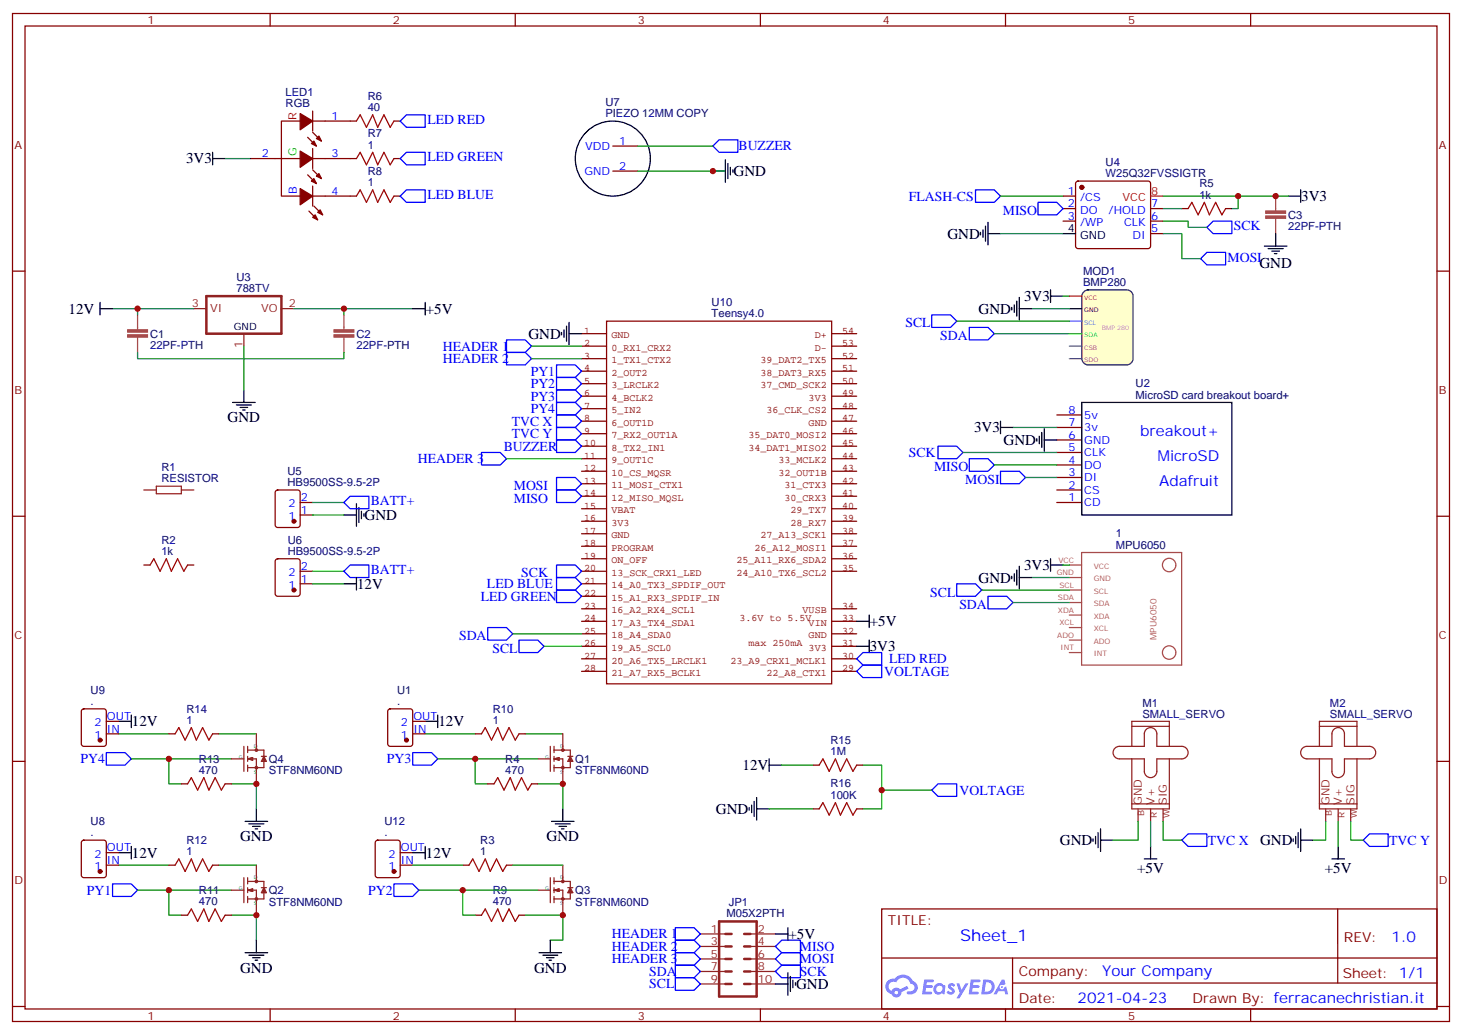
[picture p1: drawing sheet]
<svg xmlns="http://www.w3.org/2000/svg" width="412mm" height="292mm" viewBox="0 0 412 292" stroke-linecap="round" stroke-linejoin="round" font-family="sans-serif">
<g fill="none" stroke="#870000" stroke-width=".35">
<path d="M3.5 3.8h405.4v284.3h-405.4zM7.1 7.3h398.2v277.3h-398.2zM76.2 3.8v3.5M145.3 3.8v3.5M214.5 3.8v3.5M283.6 3.8v3.5M352.8 3.8v3.5M3.5 76.5h3.6M405.3 76.5h3.6M3.5 145.6h3.6M405.3 145.6h3.6M3.5 214.8h3.6"/>
<path d="M405.3 214.8h3.6M248.7 256.4h156.6v28.2h-156.6zM377.3 256.4v20.9M248.7 270.2h156.5M285.6 277.3h119.6M285.6 270.2v14.2M3.5 283.9h3.6M76.2 284.6v3.5M145.3 284.6v3.5M214.5 284.6v3.5M283.6 284.6v3.5M352.8 284.6v3.5"/>
<path d="M405.3 283.9h3.6"/>
</g>
<g fill="#5487ff">
<path d="M267.7 277.6a1.22 1.22 0 0 1 1.7 .2l-.4 .6a.47 .47 0 0 0-.3-.4 .47 .47 0 0 0-.5 .2v.1a1.23 1.23 0 0 1 .8 2 1.44 1.44 0 0 1-2-.3l.5-.6 .7 .5a.29 .29 0 0 0 .3-.3 .29 .29 0 0 0-.2-.3 1.04 1.04 0 0 1-.6-1.7z"/>
<path d="M260.7 276.3h2.4l.3 .2-.2 .5-1.8 .1-.1 .8h1.5l.3 .4-.3 .4h-1.6l-.2 1.1h1.7l.2 .3-.2 .3-2.6 .1z"/>
<path d="M273.8 276.3h2.4l.3 .2-.1 .5-1.8 .1-.2 .8h1.6l.3 .4-.4 .4h-1.6l-.1 1.1h1.7l.2 .3-.2 .3-2.6 .1z"/>
<path d="M282.6 276.3h.7l.3 1.3-.6 .3a.69 .69 0 0 0-1 .3 .69 .69 0 0 0 .4 .9 .69 .69 0 0 0 .9-.6l.5-.2 .6 2.2h-.8l-.2-.9h-1.8l-.5 .9h-.8z"/>
<path d="M269.8 277.4h.8l.6 1.8 1.1-1.8h.9l-2.6 4.2h-.8l.9-1.5z"/>
<path d="M277.4 276.3l-.6 4.2h1.3a2.11 2.11 0 0 0 2.5-2.1 2.11 2.11 0 0 0-2.5-2.1zM278.1 277.1a1.39 1.39 0 0 1 1.7 1.4 1.39 1.39 0 0 1-1.8 1.3h-.3z"/>
<path d="M263.7 277.9a1.54 1.54 0 0 0-.1 2.2 1.54 1.54 0 0 0 2.2 .1l.6 .3 .3-2.3-.2-.3h-.4a1.49 1.49 0 0 0-2.4 0zM264 278.9a.94 .94 0 0 1 1.8 0 .94 .94 0 0 1-1.8 0z"/>
<path d="M250.4 276.7a2.18 2.18 0 0 0 1.1 3.7 1.44 1.44 0 0 0 1.6 .9 1.44 1.44 0 0 0 1.2-1.4l2-1.1-.5-.7-1.9 1a1.47 1.47 0 0 0-2.4 .4 1.39 1.39 0 0 1-.7-1.9 1.39 1.39 0 0 1 2-.5 2.12 2.12 0 0 1 2.2-1.3 2.12 2.12 0 0 1 1.9 1.7 1.14 1.14 0 0 1 1.1 1.4 1.14 1.14 0 0 1-1.7 .7 .43 .43 0 0 0-.5 .4 .43 .43 0 0 0 .4 .5 1.98 1.98 0 0 0 2.5-1.2 1.98 1.98 0 0 0-1.2-2.6 3.1 3.1 0 0 0-5.3-.6l-.9 .1zM252.3 280a.55 .55 0 0 1 1.1 0 .55 .55 0 0 1-1.1 0z"/>
<circle cx="282.6" cy="278.4" r=".26"/>
</g>
<g fill="none" stroke="#850000" stroke-width=".35">
<path d="M164 94.1h7.1M164 97.6h7.1M171.1 90.6h63.5v102.3h-63.5zM234.6 94.1h7.1M234.6 97.6h7.1M164 108.2h7.1M164 111.8h7.1M164 115.3h7.1M164 118.8h7.1M164 104.7h7.1M164 101.2h7.1M234.6 108.2h7.1"/>
<path d="M234.6 111.8h7.1M234.6 115.3h7.1M234.6 118.8h7.1M234.6 104.7h7.1M234.6 101.2h7.1M164 125.9h7.1M164 129.4h7.1M164 132.9h7.1M164 136.5h7.1M164 140h7.1M164 122.3h7.1M234.6 125.9h7.1"/>
<path d="M234.6 129.4h7.1M234.6 132.9h7.1M234.6 136.5h7.1M234.6 140h7.1M234.6 122.3h7.1M164 143.5h7.1M164 147h7.1M164 150.6h7.1M164 154.1h7.1M164 157.6h7.1M234.6 143.5h7.1M234.6 147h7.1"/>
<path d="M234.6 150.6h7.1M234.6 154.1h7.1M234.6 157.6h7.1M164 161.1h7.1M164 164.7h7.1M164 168.2h7.1M164 171.7h7.1M164 175.3h7.1M164 178.8h7.1M234.6 161.1h7.1M234.6 171.7h7.1M234.6 175.3h7.1"/>
<path d="M234.6 178.8h7.1M164 182.3h7.1M164 185.8h7.1M164 189.4h7.1M174.6 185.8h.1M234.6 182.3h7.1M234.6 185.8h7.1M234.6 189.4h7.1"/>
</g>
<g fill="none" stroke="#870000" stroke-width=".35">
<path d="M172.9 41.2h7M172.9 48.3h7M298.1 117.1h7.1M77.8 138.4l.5-.2h5.7l.6 .4 .1 9.5-.5 .6-5.9 .1-.6-.5-.1-9.4zM298.1 138.2h7.1M298.1 134.7h7.1M298.1 131.2h7.1M298.1 127.6h7.1M298.1 124.1h7.1M298.1 120.6h7.1M40.6 159.4h1.7M52.9 159.4h1.8"/>
<path d="M77.8 157.8l.5-.2h5.7l.6 .5 .1 9.4-.5 .6-5.9 .1-.6-.5-.1-9.4zM84.7 141.7h3.5M84.7 145.3h3.5M298.1 141.7h7.1M84.7 164.7h3.5M84.7 161.1h3.5M106.1 237.2l.4-.2h5.7l.6 .4 .1 9.5-.5 .6-5.9 .1-.6-.5-.1-9.4zM112.9 244.1h3.5M112.9 240.5h3.5M130.5 244.1h1.8M142.9 244.1h1.7"/>
</g>
<g fill="none" stroke="#000" stroke-width=".35">
<path d="M28.2 87.1h3.5M28.2 85.3v3.5M116.4 87.1h3.5M119.9 85.3v3.5M158.4 93.8v.7M159.1 93.1v2.1M159.8 92v4.2M160.5 94.1h3.5M160.5 90.9v6.4M65.6 113.5h6.4M66.7 114.2h4.2M67.7 114.9h2.1"/>
<path d="M68.4 115.6h.7M68.8 110v3.5M305.2 113.5h42.3v31.8h-42.3zM97 145.3h3.5M100.5 142.1v6.3M101.2 143.2v4.2M102 144.2v2.1M102.7 144.9v.7M97 164.7h3.5M100.5 162.9v3.5"/>
<circle cx="172.9" cy="44.7" r="10.6"/>
</g>
<path d="M58.2 83.5h21.2v10.6h-21.2z" fill="none" stroke="#8c2424" stroke-width=".71"/>
<path d="M54.7 87.1h3.5M68.8 94.1v3.5M79.4 87.1h3.5M40.6 138.2h3.5M44.1 137.2h7.1v2.1h-7.1zM51.2 138.2h3.5" fill="none" stroke="#8c2424" stroke-width=".35"/>
<path d="M42.3 159.4l1.1-1.8 1.8 3.5 1.7-3.5 1.4 3.5 1.8-3.5 1.8 3.5 1-1.7M132.3 244.1l1-1.8 1.8 3.5 1.8-3.5 1.4 3.5 1.8-3.5 1.7 3.5 1.1-1.7" fill="none" stroke="#a10000" stroke-width=".35"/>
<path d="M38.8 88.8v4.2M38.8 95.1v.7M38.8 95.9v3.5M97 88.8v4.2M97 95.1v.7M97 95.9v3.5" fill="none" stroke="#a64a4a" stroke-width=".35"/>
<g fill="#a64a4a" stroke="#a64a4a" stroke-width=".28">
<path d="M36 94.4h5.6v.7h-5.6z"/>
<path d="M36 93h5.6v.7h-5.6z"/>
<path d="M94.2 94.4h5.6v.7h-5.6z"/>
<path d="M94.2 93h5.6v.7h-5.6z"/>
</g>
<path d="M31.7 87.1h7.1M38.8 99.4v1.8h58.2v-1.8M54.7 87.1h-15.9v1.7M68.8 97.6v12.4M82.9 87.1h14.1v1.7M97 87.1h19.4M88.2 141.7h8.8M88.2 145.3h8.8M88.2 161.1h8.8M88.2 164.7h8.8" fill="none" stroke="#008700" stroke-width=".35"/>
<g fill="#870000" stroke="#870000" stroke-width=".35">
<circle cx="82.9" cy="147" r=".53"/>
<circle cx="82.9" cy="166.4" r=".53"/>
<circle cx="111.1" cy="245.8" r=".53"/>
</g>
<path d="M97 141.7l1.8-1.7h5.3v3.5h-5.3zM97 161.1l1.8-1.7h5.3v3.5h-5.3z" fill="none" stroke="#00f" stroke-width=".35"/>
<path d="M305.7 82.3l1.2-.5h11a1.76 1.76 0 0 1 1.7 1.7v17.7a1.89 1.89 0 0 1-1.7 1.7h-11a1.89 1.89 0 0 1-1.7-1.7v-17.7z" fill="#ffc" stroke="#333" stroke-width=".35"/>
<path d="M301.6 97.6h3.6M301.6 101.2h3.6" fill="none" stroke="#666" stroke-width=".35"/>
<path d="M301.6 94.1h3.6" fill="none" stroke="#3c0" stroke-width=".35"/>
<path d="M301.6 90.6h3.6" fill="none" stroke="#09f" stroke-width=".35"/>
<g fill="none" stroke="#000" stroke-width=".35">
<path d="M60 44.7h3.5M60 43v3.5M201.1 48.3h3.5M204.6 45.1v6.3M205.3 46.1v4.3M206 47.2v2.1M206.7 47.9v.7M363.4 55.3h3.5M366.9 53.6v3.5M276.6 65.5v.8M277.3 64.8v2.2M278 63.8v4.2"/>
<path d="M278.7 65.9h3.5M278.7 62.7v6.4M299.9 65.9h3.5M356.7 69.4h6.3M357.7 70.1h4.2M358.8 70.8h2.1M359.5 71.5h.7M359.8 65.9v3.5M285.4 86.7v.7M286.1 86v2.1M286.8 84.9v4.3M287.5 87.1h3.5"/>
<path d="M287.5 83.9v6.3M296.3 83.5h3.6M296.3 81.8v3.5M301.6 87.1h3.6M282.2 118.8v3.5M282.2 120.6h3.6M292.5 123.8v.7M293.2 123v2.2M293.9 122v4.2M294.6 124.1h3.5M294.6 120.9v6.4M287.5 159.7v6.4"/>
<path d="M296.3 157.6v3.5M296.3 159.4h3.6M241.7 175.3h3.5M245.2 173.5v3.5M285.4 162.6v.7M286.1 161.9v2.1M286.8 160.8v4.2M287.5 162.9h3.5M241.7 182.3h3.5M245.2 180.6v3.5M33.5 203.5h3.5M37 201.7v3.5"/>
<path d="M119.9 203.5h3.6M123.5 201.7v3.5M217 215.8h3.5M217 214.1v3.5M37 238.8v3.5M69.1 231.7h6.4M70.2 232.4h4.2M71.3 233.1h2.1M72 233.8h.7M72.3 228.2v3.5M119.9 238.8v3.5M155.6 231.7h6.3"/>
<path d="M156.6 232.4h4.3M157.7 233.1h2.1M158.4 233.8h.7M158.7 228.2v3.5M211.3 227.8v.7M212 227.1v2.1M212.7 226.1v4.2M213.4 228.2h3.6M213.4 225v6.4M308.3 236.6v.7M309 235.9v2.2M309.7 234.9v4.2"/>
<path d="M310.4 237h3.6M310.4 233.8v6.4M324.6 238.8v3.5M364.8 236.6v.7M365.5 235.9v2.2M366.2 234.9v4.2M366.9 233.8v6.4M366.9 237h3.5M377.5 238.8v3.5M33.5 240.5h3.5M116.4 240.5h3.5M322.8 242.3h3.5"/>
<path d="M375.7 242.3h3.5M69.1 268.7h6.4M70.2 269.5h4.2M71.3 270.2h2.1M72 270.9h.7M72.3 265.2v3.5M152 268.7h6.4M153.1 269.5h4.2M154.2 270.2h2.1M154.9 270.9h.7M155.2 265.2v3.5M218.7 263.5h3.5"/>
<path d="M218.7 277.6h3.5M222.2 261.7v3.5M222.2 274.4v6.3M223 275.4v4.3M223.7 276.5v2.1M224.4 277.2v.7"/>
</g>
<path d="M324.6 55.3h3.5M301.6 83.5h3.6" fill="none" stroke="#f00" stroke-width=".35"/>
<g fill="none" stroke="#008700" stroke-width=".35">
<path d="M63.5 44.7h7.1M179.9 41.2h21.2M179.9 48.3h24.7M282.2 55.3h17.7M328.1 55.3h35.3M328.1 58.8h5.3M349.2 55.3v3.5h-1.7M282.2 65.9h17.7M328.1 65.9h5.3v7.1h5.3M328.1 62.4h7v1.7h5.3M149.9 97.6h14.1M269.9 90.6h31.7"/>
<path d="M280.5 94.1h21.1M291 87.1h10.6M299.9 83.5h1.7M149.9 101.2h14.1M142.9 129.4h21.1M271.6 127.6h26.5M280.5 131.2h17.6M285.8 120.6h12.3M289.3 134.7h8.8M299.9 159.4h1.7M144.6 178.8h19.4M276.9 166.4h24.7"/>
<path d="M285.8 170h15.8M291 162.9h10.6M153.5 182.3h10.5M33.5 207h14.1M37 214.1h10.6M61.7 207h10.6M65.3 214.1h-17.7v7h3.6M119.9 207h14.2M123.5 214.1h10.6M148.2 207h10.5M151.7 214.1h-17.6v7h3.5M220.5 215.8h8.8"/>
<path d="M243.4 215.8h5.3v12.4h-5.3M65.3 221.1h7v7.1M151.7 221.1h7v7.1M217 228.2h12.3M248.7 222.9h14.1M321 231.7v5.3h-7M324.6 231.7v7.1M328.1 231.7v5.3h5.3M373.9 231.7v5.3h-3.5M377.5 231.7v7.1M381 231.7v5.3h3.5M33.5 244.1h14.1"/>
<path d="M38.8 251.1h8.8M61.7 244.1h10.6M65.3 258.2h7v7M65.3 251.1h-17.7v7.1h3.6M116.4 244.1h14.1M118.2 251.1h12.3M144.6 244.1h14.1M148.2 258.2h10.5v7h-3.5M151.7 251.1h-21.2v7.1h3.6"/>
</g>
<g fill="none" stroke="#00f" stroke-width=".35">
<path d="M112.9 34.1l1.8-1.7h5.2v3.5h-5.2zM112.9 44.7l1.8-1.7h5.2v3.5h-5.2zM112.9 55.3l1.8-1.7h5.2v3.5h-5.2zM201.1 41.2l1.7-1.8h5.3v3.6h-5.3zM275.2 53.6h5.3l1.7 1.7-1.7 1.8h-5.3zM292.8 57.1h5.3l1.8 1.7-1.8 1.8h-5.3zM338.7 73l1.7-1.8h5.3v3.5h-5.3zM340.4 64.1l1.8-1.7h5.3v3.5h-5.3zM142.9 95.9h5.3l1.7 1.7-1.7 1.8h-5.3zM142.9 99.4h5.3l1.7 1.8-1.7 1.7h-5.3zM262.8 88.8h5.3l1.8 1.8-1.8 1.8h-5.3zM273.4 92.4h5.3l1.8 1.7-1.8 1.8h-5.3z"/>
<path d="M157 102.9h5.3l1.7 1.8-1.7 1.8h-5.3zM157 106.5h5.3l1.7 1.7-1.7 1.8h-5.3zM157 110h5.3l1.7 1.8-1.7 1.7h-5.3zM157 113.5h5.3l1.7 1.8-1.7 1.8h-5.3zM157 117.1h5.3l1.7 1.7-1.7 1.8h-5.3zM135.8 127.6h5.3l1.8 1.8-1.8 1.8h-5.3zM157 134.7h5.3l1.7 1.8-1.7 1.7h-5.3zM157 138.2h5.3l1.7 1.8-1.7 1.7h-5.3zM157 124.1h5.3l1.7 1.8-1.7 1.7h-5.3zM157 120.6h5.3l1.7 1.7-1.7 1.8h-5.3zM264.6 125.9h5.3l1.7 1.7-1.7 1.8h-5.3zM273.4 129.4h5.3l1.8 1.8-1.8 1.7h-5.3z"/>
<path d="M282.2 132.9h5.3l1.8 1.8-1.8 1.8h-5.3zM157 159.4h5.3l1.7 1.7-1.7 1.8h-5.3zM137.6 177h5.3l1.7 1.8-1.7 1.8h-5.3zM157 162.9h5.3l1.7 1.8-1.7 1.7h-5.3zM157 166.4h5.3l1.7 1.8-1.7 1.8h-5.3zM269.9 164.7h5.3l1.7 1.7-1.7 1.8h-5.3zM278.7 168.2h5.3l1.8 1.8-1.8 1.7h-5.3zM146.4 180.6h5.3l1.8 1.7-1.8 1.8h-5.3zM241.7 189.4l1.7-1.8h5.3v3.5h-5.3zM241.7 185.8l1.7-1.7h5.3v3.5h-5.3zM30 212.3h5.3l1.7 1.8-1.7 1.7h-5.3zM116.4 212.3h5.3l1.8 1.8-1.8 1.7h-5.3z"/>
<path d="M262.8 222.9l1.8-1.8h5.3v3.5h-5.3zM333.4 237l1.7-1.8h5.3v3.6h-5.3zM384.5 237l1.8-1.8h5.3v3.6h-5.3zM31.7 249.3h5.3l1.8 1.8-1.8 1.8h-5.3zM111.1 249.3h5.3l1.8 1.8-1.8 1.8h-5.3zM190.5 261.7h5.3l1.8 1.8-1.8 1.7h-5.3zM190.5 265.2h5.3l1.8 1.8-1.8 1.7h-5.3zM190.5 268.7h5.3l1.8 1.8-1.8 1.8h-5.3zM190.5 272.3h5.3l1.8 1.7-1.8 1.8h-5.3zM190.5 275.8h5.3l1.8 1.8-1.8 1.7h-5.3zM218.7 267l1.8-1.8h5.3v3.5h-5.3zM218.7 270.5l1.8-1.8h5.3v3.6h-5.3z"/>
<path d="M218.7 274l1.8-1.7h5.3v3.5h-5.3z"/>
</g>
<g fill="#870000" stroke="#870000" stroke-width=".35">
<path d="M84.7 32l3.5 2.1-3.5 2.5z"/>
<path d="M87.8 40.5l.7-.7 .8 1.4z"/>
<path d="M89.3 39.1l.7-.7 .7 1.4z"/>
<path d="M84.7 42.6l3.5 2.1-3.5 2.5z"/>
<path d="M87.8 51.1l.7-.7 .8 1.4z"/>
<path d="M89.3 49.7l.7-.7 .7 1.4z"/>
<path d="M84.7 53.2l3.5 2.1-3.5 2.5z"/>
<path d="M88.2 61.3l.7-.7 .7 1.4z"/>
<path d="M89.6 59.9l.7-.7 .7 1.4z"/>
<circle cx="305.2" cy="52.8" r=".53"/>
<circle cx="114.7" cy="208.8" r=".53"/>
<circle cx="28.2" cy="245.8" r=".53"/>
<circle cx="28.2" cy="208.8" r=".53"/>
</g>
<g fill="none" stroke="#870000" stroke-width=".35">
<path d="M84.7 34.1h-5.3v21.2h5.3M86.8 38.7l2.5 2.5M88.2 34.1h12.3M88.2 31.3v5.7M88.2 37.3l2.5 2.5M111.1 34.1h1.8M70.6 44.7h14.1M86.8 49.3l2.5 2.5M87.1 59.5l2.5 2.5M88.2 55.3h12.3M88.2 44.7h12.3M88.2 41.9v5.7"/>
<path d="M88.2 52.5v5.6M88.2 47.9l2.5 2.5M88.5 58.1l2.5 2.5M111.1 55.3h1.8M111.1 44.7h1.8M299.9 55.3h3.5M299.9 58.8h3.5M303.6 51.3l.5-.2h19.7l.5 .2 .3 .5v17.6l-.3 .5-.5 .2h-19.7l-.5-.2-.2-.5v-17.6zM324.6 58.8h3.5M333.4 58.8h1.7M345.7 58.8h1.8M299.9 62.4h3.5"/>
<path d="M324.6 62.4h3.5M324.6 65.9h3.5M23.2 200.2l.4-.2h5.7l.6 .4 .1 9.4-.5 .7h-5.9l-.6-.4-.1-9.4zM30 207h3.5M30 203.5h3.5M47.6 207h1.8M60 207h1.7M109.6 200.2l.5-.2h5.6l.7 .4v9.4l-.4 .7h-5.9l-.7-.4v-9.4zM116.4 207h3.5M116.4 203.5h3.5M134.1 207h1.7M146.4 207h1.8"/>
<path d="M229.3 215.8h1.8M241.7 215.8h1.7M23.2 237.2l.4-.2h5.7l.6 .4 .1 9.5-.5 .6-5.9 .1-.6-.5-.1-9.4zM51.2 221.1h1.7M63.5 221.1h1.8M137.6 221.1h1.7M149.9 221.1h1.8M229.3 228.2h1.8M241.7 228.2h1.7M30 244.1h3.5M30 240.5h3.5M47.6 244.1h1.8"/>
<path d="M51.2 258.2h1.7M60 244.1h1.7M63.5 258.2h1.8M134.1 258.2h1.7M146.4 258.2h1.8"/>
</g>
<g fill="none" stroke="#a10000" stroke-width=".35">
<path d="M100.5 34.1l1.1-1.7 1.8 3.5 1.7-3.5 1.4 3.5 1.8-3.5 1.8 3.5 1-1.8M100.5 44.7l1.1-1.7 1.8 3.5 1.7-3.5 1.4 3.5 1.8-3.5 1.8 3.5 1-1.8M100.5 55.3l1.1-1.7 1.8 3.5 1.7-3.5 1.4 3.5 1.8-3.5 1.8 3.5 1-1.8M335.1 58.8l1.1-1.7 1.8 3.5 1.7-3.5 1.4 3.5 1.8-3.5 1.8 3.5 1-1.8M49.4 207l1-1.8 1.8 3.6 1.8-3.6 1.4 3.6 1.7-3.6 1.8 3.6 1.1-1.8M135.8 207l1.1-1.8 1.7 3.6 1.8-3.6 1.4 3.6 1.8-3.6 1.7 3.6 1.1-1.8M231.1 215.8l1-1.7 1.8 3.5 1.8-3.5 1.4 3.5 1.7-3.5 1.8 3.5 1.1-1.8M52.9 221.1l1.1-1.7 1.7 3.5 1.8-3.5 1.4 3.5 1.8-3.5 1.7 3.5 1.1-1.8M139.3 221.1l1.1-1.7 1.8 3.5 1.7-3.5 1.4 3.5 1.8-3.5 1.8 3.5 1-1.8M231.1 228.2l1-1.8 1.8 3.5 1.8-3.5 1.4 3.5 1.7-3.5 1.8 3.5 1.1-1.7M49.4 244.1l1-1.8 1.8 3.5 1.8-3.5 1.4 3.5 1.7-3.5 1.8 3.5 1.1-1.7M52.9 258.2l1.1-1.8 1.7 3.5 1.8-3.5 1.4 3.5 1.8-3.5 1.7 3.5 1.1-1.7"/>
<path d="M135.8 258.2l1.1-1.8 1.7 3.5 1.8-3.5 1.4 3.5 1.8-3.5 1.7 3.5 1.1-1.7"/>
</g>
<g fill="none" stroke="#a64a4a" stroke-width=".35">
<path d="M359.8 55.3v4.2M359.8 61.6v.7M359.8 62.4v3.5M301.6 159.4h3.5M305.1 155.9h28.2v31.7h-28.2zM331.7 159.4a1.9 1.9 0 0 0-2.8-1.7 1.9 1.9 0 0 0-.1 3.3 1.9 1.9 0 0 0 2.9-1.4M301.6 166.4h3.5M301.6 162.9h3.5M301.6 170h3.5M301.6 173.5h3.5M301.6 177h3.5M301.6 180.6h3.5"/>
<path d="M301.6 184.1h3.5M331.7 184.1a1.9 1.9 0 0 0-2.8-1.7 1.9 1.9 0 0 0-.1 3.3 1.9 1.9 0 0 0 2.9-1.5"/>
</g>
<g fill="#a64a4a" stroke="#a64a4a" stroke-width=".28">
<path d="M357 60.9h5.7v.7h-5.7z"/>
<path d="M357 59.5h5.7v.7h-5.7z"/>
</g>
<g fill="none" stroke="#8c2424" stroke-width=".35">
<path d="M65.3 214.1h3.5M68.8 210.5v7.1M69.8 211.6h4.6v2.5M69.8 214.1h2.5v7M69.8 210.5v1.8M69.8 213.4v1.4M69.8 215.8v1.8M69.8 214.1l1.5 .3M70.6 214.1l.7 .3M71.3 213.7v.7M71.3 213.7l-1.5 .4M71.3 213.7l-1.1 .4 1.1 .3"/>
<path d="M72.3 207v4.6M73.7 213.4h1.4M74.4 214.4v2.1h-4.6M74.4 213.4l.7 1.4h-1.4zM74.4 214.1l.4 .7M74.4 214.1l-.3 .7M74.4 214.1l.4 .3M74.4 214.1l-.3 .3M151.7 214.1h3.5M155.2 210.5v7.1M156.3 211.6h4.6v2.5M156.3 214.1h2.4v7"/>
<path d="M156.3 210.5v1.8M156.3 213.4v1.4M156.3 215.8v1.8M156.3 214.1l1.4 .3M157 214.1l.7 .3M157.7 213.7v.7M157.7 213.7l-1.4 .4M157.7 213.7l-1.1 .4 1.1 .3M158.7 207v4.6M160.2 213.4h1.4M160.9 214.4v2.1h-4.6M160.9 213.4l.7 1.4h-1.4z"/>
<path d="M160.9 214.1l.3 .7M160.9 214.1l-.4 .7M160.9 214.1l.3 .3M160.9 214.1l-.4 .3M314.5 211.1l1.2-.6h7.1v-3.5a1.76 1.76 0 0 1 1.8-1.8 1.76 1.76 0 0 1 1.7 1.8v3.5h7.1a1.76 1.76 0 0 1 1.7 1.8 1.76 1.76 0 0 1-1.7 1.8h-7.1v3.5a1.76 1.76 0 0 1-1.7 1.8 1.76 1.76 0 0 1-1.8-1.8v-3.5h-7.1a1.76 1.76 0 0 1-1.6-1.1 1.76 1.76 0 0 1 .4-1.9zM319.3 210.5v-7h10.5v7M319.3 214.1v14.1h10.5v-14.1M319.3 204.9h10.5M367.4 211.1l1.3-.6h7v-3.5a1.76 1.76 0 0 1 1.8-1.8 1.76 1.76 0 0 1 1.7 1.8v3.5h7.1a1.76 1.76 0 0 1 1.8 1.8 1.76 1.76 0 0 1-1.8 1.8h-7.1v3.5a1.76 1.76 0 0 1-1.7 1.8 1.76 1.76 0 0 1-1.8-1.8v-3.5h-7a1.76 1.76 0 0 1-1.7-1.1 1.76 1.76 0 0 1 .4-1.9zM372.2 210.5v-7h10.6v7M372.2 214.1v14.1h10.6v-14.1M372.2 204.9h10.6"/>
<path d="M319.3 226.8h10.5M321 228.2v3.5M324.6 228.2v3.5M328.1 228.2v3.5M372.2 226.8h10.6M373.9 228.2v3.5M377.5 228.2v3.5M381 228.2v3.5M65.3 251.1h3.5M68.8 247.6v7M69.8 248.6h4.6v2.5M69.8 251.1h2.5v7.1"/>
<path d="M69.8 247.6v1.7M69.8 250.4v1.4M69.8 252.9v1.7M69.8 251.1l1.5 .4M70.6 251.1l.7 .4M71.3 250.8l-1.5 .3M71.3 250.8v.7M71.3 250.8l-1.1 .3 1.1 .4M72.3 244.1v4.5M73.7 250.4h1.4M74.4 251.5v2.1h-4.6M74.4 250.4l.7 1.4h-1.4z"/>
<path d="M74.4 251.1l.4 .7M74.4 251.1l-.3 .7M74.4 251.1l.4 .4M74.4 251.1l-.3 .4M151.7 251.1h3.5M155.2 247.6v7M156.3 248.6h4.6v2.5M156.3 251.1h2.4v7.1M156.3 247.6v1.7M156.3 250.4v1.4M156.3 252.9v1.7M156.3 251.1l1.4 .4"/>
<path d="M157 251.1l.7 .4M157.7 250.8l-1.4 .3M157.7 250.8v.7M157.7 250.8l-1.1 .3 1.1 .4M158.7 244.1v4.5M160.2 250.4h1.4M160.9 251.5v2.1h-4.6M160.9 250.4l.7 1.4h-1.4zM160.9 251.1l.3 .7M160.9 251.1l-.4 .7M160.9 251.1l.3 .4M160.9 251.1l-.4 .4"/>
<path d="M197.6 277.6h7M197.6 274h7M197.6 270.5h7M197.6 267h7M197.6 263.5h7M211.7 277.6h7M211.7 274h7M211.7 270.5h7M211.7 267h7M211.7 263.5h7"/>
<circle cx="72.3" cy="216.5" r=".35"/>
<circle cx="72.3" cy="211.6" r=".35"/>
<circle cx="158.8" cy="216.5" r=".35"/>
<circle cx="158.8" cy="211.6" r=".35"/>
<circle cx="72.3" cy="248.6" r=".35"/>
<circle cx="72.3" cy="253.6" r=".35"/>
<circle cx="158.8" cy="253.6" r=".35"/>
<circle cx="158.8" cy="248.6" r=".35"/>
</g>
<path d="M202.8 259.9h10.6v21.2h-10.6zM204.6 270.5h1.8M204.6 274h1.8M204.6 277.6h1.8M204.6 263.5h1.8M204.6 267h1.8M209.9 270.5h1.8M209.9 274h1.8M209.9 277.6h1.8M209.9 263.5h1.8M209.9 267h1.8" fill="none" stroke="#8c2424" stroke-width=".71"/>
<g fill="#c00">
<circle cx="97" cy="87.1" r=".88"/>
<circle cx="38.8" cy="87.1" r=".88"/>
<circle cx="349.3" cy="55.3" r=".88"/>
<circle cx="359.8" cy="55.3" r=".88"/>
<circle cx="158.8" cy="221.1" r=".88"/>
<circle cx="72.3" cy="221.1" r=".88"/>
<circle cx="47.6" cy="251.1" r=".88"/>
<circle cx="72.3" cy="258.2" r=".88"/>
<circle cx="158.8" cy="258.2" r=".88"/>
<circle cx="130.5" cy="251.1" r=".88"/>
<circle cx="47.6" cy="214.1" r=".88"/>
<circle cx="134.1" cy="214.1" r=".88"/>
<circle cx="201.1" cy="48.3" r=".88"/>
<circle cx="248.7" cy="222.9" r=".88"/>
</g>
<text font-size="4.6" fill="#00f" x="270.8" y="265.4">Sheet_1</text>
<g font-size="4.2">
<text x="52.5" y="46.1">3V3</text>
<text x="206.9" y="49.7">GND</text>
<text x="367.1" y="56.8">3V3</text>
<text x="267.2" y="67.3">GND</text>
<text x="355.2" y="75.5">GND</text>
<text x="19.3" y="88.5">12V</text>
<text x="120.1" y="88.5">+5V</text>
<text x="276" y="88.5">GND</text>
<text x="288.9" y="85">3V3</text>
<text x="149" y="95.6">GND</text>
<text x="64.2" y="119.2">GND</text>
<text x="274.8" y="122">3V3</text>
<text x="283.1" y="125.5">GND</text>
<text x="102.8" y="146.7">GND</text>
<text x="288.9" y="160.8">3V3</text>
<text x="100.7" y="166.1">12V</text>
<text x="276" y="164.3">GND</text>
<text x="245.4" y="176.7">+5V</text>
<text x="245.4" y="183.7">3V3</text>
<text x="37.2" y="204.9">12V</text>
<text x="123.6" y="204.9">12V</text>
<text x="209.5" y="217.3">12V</text>
<text x="202" y="229.6">GND</text>
<text x="67.7" y="237.3">GND</text>
<text x="154.2" y="237.3">GND</text>
<text x="299" y="238.4">GND</text>
<text x="355.4" y="238.4">GND</text>
<text x="37.2" y="241.9">12V</text>
<text x="120.1" y="241.9">12V</text>
<text x="320.8" y="246.3">+5V</text>
<text x="373.7" y="246.3">+5V</text>
<text x="222.4" y="264.9">+5V</text>
<text x="67.7" y="274.4">GND</text>
<text x="150.6" y="274.4">GND</text>
<text x="224.5" y="279">GND</text>
</g>
<g font-size="4.2" fill="#00f">
<text x="321.6" y="123">breakout+</text>
<text x="326.5" y="130.1">MicroSD</text>
<text x="327" y="137.2">Adafruit</text>
<text x="392.5" y="265.7">1.0</text>
<text x="310.9" y="275.2">Your Company</text>
<text x="304" y="283">2021-04-23</text>
</g>
<g font-size="3.9" fill="#00f">
<text x="120.6" y="34.9">LED RED</text>
<text x="120.6" y="45.5">LED GREEN</text>
<text x="208.3" y="42.4">BUZZER</text>
<text x="120.6" y="56.1">LED BLUE</text>
<text x="256.3" y="56.6">FLASH-CS</text>
<text x="282.9" y="60.6">MISO</text>
<text x="348" y="65">SCK</text>
<text x="346.3" y="73.8">MOSI</text>
<text x="255.4" y="92.4">SCL</text>
<text x="265.2" y="95.8">SDA</text>
<text x="124.9" y="98.9">HEADER 1</text>
<text x="124.9" y="102.4">HEADER 2</text>
<text x="149.7" y="106">PY1</text>
<text x="149.7" y="109.5">PY2</text>
<text x="149.7" y="113">PY3</text>
<text x="149.7" y="116.6">PY4</text>
<text x="144.3" y="120.1">TVC X</text>
<text x="144.3" y="123.6">TVC Y</text>
<text x="117.9" y="130.7">HEADER 3</text>
<text x="142.1" y="127.2">BUZZER</text>
<text x="256.3" y="128.9">SCK</text>
<text x="263.5" y="132.9">MISO</text>
<text x="272.3" y="136.4">MOSI</text>
<text x="104.6" y="142.5">BATT+</text>
<text x="144.9" y="138.2">MOSI</text>
<text x="144.9" y="141.8">MISO</text>
<text x="104.6" y="161.9">BATT+</text>
<text x="137.4" y="165.9">LED BLUE</text>
<text x="147" y="162.9">SCK</text>
<text x="135.6" y="169.5">LED GREEN</text>
<text x="262.4" y="168.3">SCL</text>
<text x="270.6" y="171.8">SDA</text>
<text x="129.5" y="180.6">SDA</text>
<text x="138.9" y="184.2">SCL</text>
<text x="249.4" y="190.6">VOLTAGE</text>
<text x="250.8" y="187.1">LED RED</text>
<text x="22.7" y="215.3">PY4</text>
<text x="109.1" y="215.3">PY3</text>
<text x="270.7" y="224.2">VOLTAGE</text>
<text x="340.7" y="238.3">TVC X</text>
<text x="391.8" y="238.3">TVC Y</text>
<text x="24.5" y="252.4">PY1</text>
<text x="103.8" y="252.4">PY2</text>
<text x="172.6" y="264.7">HEADER 1</text>
<text x="172.6" y="268.3">HEADER 2</text>
<text x="225.6" y="268.2">MISO</text>
<text x="172.6" y="271.8">HEADER 3</text>
<text x="183.1" y="275.3">SDA</text>
<text x="225.6" y="271.7">MOSI</text>
<text x="225.6" y="275.3">SCK</text>
<text x="183.1" y="278.8">SCL</text>
</g>
<g font-size="3.9" fill="#800">
<text x="250.5" y="261">TITLE:</text>
<text x="379.1" y="265.7">REV:</text>
<text x="287.4" y="275.2">Company:</text>
<text x="378.7" y="275.8">Sheet: 1/1</text>
<text x="287.4" y="282.9">Date:</text>
<text x="336.4" y="282.9">Drawn By: ferracanechristian.it</text>
</g>
<g font-size="3.2" fill="#800">
<text x="41.6" y="6.8">1</text>
<text x="110.8" y="6.8">2</text>
<text x="179.9" y="6.8">3</text>
<text x="249.1" y="6.8">4</text>
<text x="318.2" y="6.8">5</text>
<text x="4.1" y="41.9">A</text>
<text x="405.9" y="41.9">A</text>
<text x="4.1" y="111.1">B</text>
<text x="405.9" y="111.1">B</text>
<text x="4.1" y="180.2">C</text>
<text x="405.9" y="180.2">C</text>
<text x="4.1" y="249.3">D</text>
<text x="405.9" y="249.3">D</text>
<text x="41.6" y="287.6">1</text>
<text x="110.8" y="287.6">2</text>
<text x="179.9" y="287.6">3</text>
<text x="249.1" y="287.6">4</text>
<text x="318.2" y="287.6">5</text>
</g>
<g font-size="3.2" fill="#000080">
<text x="80.5" y="27">LED1</text>
<text x="103.7" y="28.1">R6</text>
<text x="170.8" y="29.9">U7</text>
<text x="80.5" y="30.3">RGB</text>
<text x="103.7" y="31.3">40</text>
<text x="170.8" y="33.1">PIEZO 12MM COPY</text>
<text x="103.7" y="41.9">1</text>
<text x="103.7" y="38.7">R7</text>
<text x="311.9" y="46.8">U4</text>
<text x="103.7" y="52.5">1</text>
<text x="103.7" y="49.3">R8</text>
<text x="311.9" y="50">W25Q32FVSSIGTR</text>
<text x="338.3" y="52.8">R5</text>
<text x="338.3" y="56">1k</text>
<text x="363.4" y="65">22PF-PTH</text>
<text x="363.4" y="61.7">C3</text>
<text x="305.5" y="77.6">MOD1</text>
<text x="66.7" y="82.5">788TV</text>
<text x="66.7" y="79.3">U3</text>
<text x="305.5" y="80.7">BMP280</text>
<text x="200.7" y="89.5">Teensy4.0</text>
<text x="200.7" y="86.4">U10</text>
<text x="42.3" y="95.3">C1</text>
<text x="100.5" y="95.3">C2</text>
<text x="42.3" y="98.5">22PF-PTH</text>
<text x="100.5" y="98.5">22PF-PTH</text>
<text x="320.3" y="112.5">MicroSD card breakout board+</text>
<text x="320.3" y="109.3">U2</text>
<text x="45.5" y="136.1">RESISTOR</text>
<text x="45.5" y="132.9">R1</text>
<text x="81.1" y="137.2">HB9500SS-9.5-2P</text>
<text x="81.1" y="134">U5</text>
<text x="45.5" y="153.3">R2</text>
<text x="81.1" y="153.4">U6</text>
<text x="314.7" y="154.8">MPU6050</text>
<text x="314.7" y="151.6">1</text>
<text x="45.5" y="156.6">1k</text>
<text x="81.1" y="156.6">HB9500SS-9.5-2P</text>
<text x="25.6" y="195.7">U9</text>
<text x="112" y="195.7">U1</text>
<text x="25.6" y="198.9">.</text>
<text x="52.6" y="201.1">R14</text>
<text x="112" y="198.9">.</text>
<text x="139" y="201.1">R10</text>
<text x="322.2" y="202.4">SMALL_SERVO</text>
<text x="322.2" y="199.5">M1</text>
<text x="375.2" y="202.4">SMALL_SERVO</text>
<text x="375.2" y="199.5">M2</text>
<text x="52.6" y="204.2">1</text>
<text x="139" y="204.2">1</text>
<text x="234.3" y="209.8">R15</text>
<text x="56.1" y="215.1">R13</text>
<text x="75.8" y="215.2">Q4</text>
<text x="142.5" y="215.1">R4</text>
<text x="162.3" y="215.2">Q1</text>
<text x="234.3" y="213">1M</text>
<text x="56.1" y="218.3">470</text>
<text x="75.8" y="218.4">STF8NM60ND</text>
<text x="142.5" y="218.3">470</text>
<text x="162.3" y="218.4">STF8NM60ND</text>
<text x="234.3" y="225.4">100K</text>
<text x="234.3" y="222.1">R16</text>
<text x="25.6" y="232.8">U8</text>
<text x="108.5" y="232.8">U12</text>
<text x="25.6" y="235.9">.</text>
<text x="52.6" y="238.1">R12</text>
<text x="108.5" y="235.9">.</text>
<text x="135.5" y="238.1">R3</text>
<text x="52.6" y="241.2">1</text>
<text x="135.5" y="241.2">1</text>
<text x="56.1" y="255.3">470</text>
<text x="56.1" y="252.2">R11</text>
<text x="75.8" y="255.4">STF8NM60ND</text>
<text x="75.8" y="252.3">Q2</text>
<text x="139" y="255.3">470</text>
<text x="139" y="252.2">R9</text>
<text x="162.3" y="255.4">STF8NM60ND</text>
<text x="162.3" y="252.3">Q3</text>
<text x="205.6" y="255.6">JP1</text>
<text x="204.9" y="258.8">M05X2PTH</text>
</g>
<g font-size="3.2" fill="#f00">
<text x="83.6" y="33.8" transform="rotate(-90 83.6 33.8)">R</text>
<text x="316.6" y="56.7">VCC</text>
<text x="324.7" y="55">8</text>
</g>
<g font-size="3.2" fill="#00f">
<text x="93.5" y="33.8">1</text>
<text x="174.6" y="40.9">1</text>
<text x="73.8" y="44.4">2</text>
<text x="93.5" y="44.4">3</text>
<text x="165.1" y="42.3">VDD</text>
<text x="174.6" y="47.9">2</text>
<text x="164.9" y="49.3">GND</text>
<text x="83.7" y="54.6" transform="rotate(-90 83.7 54.6)">B</text>
<text x="93.5" y="55">4</text>
<text x="301.2" y="55">1</text>
<text x="301.2" y="58.5">2</text>
<text x="304.7" y="56.7">/CS</text>
<text x="324.7" y="58.5">7</text>
<text x="301.2" y="62">3</text>
<text x="304.7" y="60.3">DO</text>
<text x="304.7" y="63.8">/WP</text>
<text x="312.7" y="60.3">/HOLD</text>
<text x="317.1" y="63.8">CLK</text>
<text x="324.7" y="65.5">5</text>
<text x="324.7" y="62">6</text>
<text x="319.5" y="67.3">DI</text>
<text x="301.4" y="116.7">8</text>
<text x="305.9" y="118.1">5v</text>
<text x="301.4" y="123.8">6</text>
<text x="301.4" y="120.2">7</text>
<text x="305.9" y="125.2">GND</text>
<text x="305.9" y="121.6">3v</text>
<text x="301.4" y="130.8">4</text>
<text x="301.4" y="127.3">5</text>
<text x="305.9" y="128.7">CLK</text>
<text x="301.4" y="137.9">2</text>
<text x="301.4" y="134.3">3</text>
<text x="305.9" y="135.7">DI</text>
<text x="305.9" y="132.2">DO</text>
<text x="81.3" y="143.2">2</text>
<text x="84.8" y="141.4">2</text>
<text x="301.4" y="141.4">1</text>
<text x="305.9" y="142.8">CD</text>
<text x="305.9" y="139.3">CS</text>
<text x="81.3" y="146.7">1</text>
<text x="84.8" y="144.9">1</text>
<text x="84.8" y="160.8">2</text>
<text x="81.3" y="166.1">1</text>
<text x="81.3" y="162.6">2</text>
<text x="84.8" y="164.3">1</text>
<text x="30.2" y="203.1">OUT</text>
<text x="116.6" y="203.1">OUT</text>
<text x="26.7" y="208.4">1</text>
<text x="26.7" y="204.9">2</text>
<text x="30.2" y="206.7">IN</text>
<text x="113.1" y="208.4">1</text>
<text x="113.1" y="204.9">2</text>
<text x="116.6" y="206.7">IN</text>
<text x="26.7" y="245.5">1</text>
<text x="26.7" y="241.9">2</text>
<text x="30.2" y="243.7">IN</text>
<text x="30.2" y="240.2">OUT</text>
<text x="109.6" y="245.5">1</text>
<text x="109.6" y="241.9">2</text>
<text x="113.1" y="243.7">IN</text>
<text x="113.1" y="240.2">OUT</text>
</g>
<text font-size="3.2" fill="#0f0" x="83.6" y="44" transform="rotate(-90 83.6 44)">G</text>
<g font-size="3.2">
<text x="301.2" y="65.5">4</text>
<text x="304.7" y="67.3">GND</text>
</g>
<g font-size="3.2" fill="#8d2323">
<text x="54.1" y="86.7">3</text>
<text x="59.3" y="88.1">VI</text>
<text x="73.6" y="88.1">VO</text>
<text x="81.5" y="86.7">2</text>
<text x="68.4" y="98.3" transform="rotate(-90 68.4 98.3)">1</text>
<text x="322.1" y="227.1" transform="rotate(-90 322.1 227.1)">GND</text>
<text x="325.6" y="227.1" transform="rotate(-90 325.6 227.1)">V+</text>
<text x="329.1" y="227.1" transform="rotate(-90 329.1 227.1)">SIG</text>
<text x="375" y="227.1" transform="rotate(-90 375 227.1)">GND</text>
<text x="378.5" y="227.1" transform="rotate(-90 378.5 227.1)">V+</text>
<text x="382.1" y="227.1" transform="rotate(-90 382.1 227.1)">SIG</text>
<text x="200.5" y="263.1">1</text>
<text x="213.8" y="263.1">2</text>
<text x="200.5" y="266.6">3</text>
<text x="213.8" y="266.6">4</text>
<text x="200.5" y="273.7">7</text>
<text x="200.5" y="270.2">5</text>
<text x="213.8" y="273.7">8</text>
<text x="213.8" y="270.2">6</text>
<text x="200.5" y="277.2">9</text>
<text x="213.8" y="277.2">10</text>
</g>
<text font-size="2.8" x="66" y="93.1">GND</text>
<g font-size="2.8" fill="#840000">
<text x="164.7" y="94.1">1</text>
<text x="172.5" y="95.4">GND</text>
<text x="229.8" y="95.4">D+</text>
<text x="237.6" y="94.1">54</text>
<text x="164.7" y="97.6">2</text>
<text x="164.7" y="101.1">3</text>
<text x="172.5" y="99">0_RX1_CRX2</text>
<text x="229.8" y="99">D-</text>
<text x="237.6" y="101.1">52</text>
<text x="237.6" y="97.6">53</text>
<text x="164.7" y="104.7">4</text>
<text x="172.5" y="102.5">1_TX1_CTX2</text>
<text x="172.5" y="106">2_OUT2</text>
<text x="214.6" y="106">38_DAT3_RX5</text>
<text x="214.6" y="102.5">39_DAT2_TX5</text>
<text x="237.6" y="104.7">51</text>
<text x="164.7" y="108.2">5</text>
<text x="164.7" y="111.7">6</text>
<text x="172.5" y="109.6">3_LRCLK2</text>
<text x="172.5" y="113.1">4_BCLK2</text>
<text x="214.6" y="109.6">37_CMD_SCK2</text>
<text x="228.1" y="113.1">3V3</text>
<text x="237.6" y="108.2">50</text>
<text x="237.6" y="111.7">49</text>
<text x="164.7" y="115.3">7</text>
<text x="164.7" y="118.8">8</text>
<text x="172.5" y="116.6">5_IN2</text>
<text x="216.3" y="116.6">36_CLK_CS2</text>
<text x="237.6" y="115.3">48</text>
<text x="237.6" y="118.8">47</text>
<text x="164.7" y="125.8">10</text>
<text x="164.7" y="122.3">9</text>
<text x="172.5" y="120.1">6_OUT1D</text>
<text x="172.5" y="123.7">7_RX2_OUT1A</text>
<text x="211.2" y="123.7">35_DAT0_MOSI2</text>
<text x="228.1" y="120.1">GND</text>
<text x="237.6" y="125.8">45</text>
<text x="237.6" y="122.3">46</text>
<text x="164.7" y="129.4">11</text>
<text x="172.5" y="127.2">8_TX2_IN1</text>
<text x="172.5" y="130.7">9_OUT1C</text>
<text x="211.2" y="127.2">34_DAT1_MISO2</text>
<text x="219.6" y="130.7">33_MCLK2</text>
<text x="237.6" y="129.4">44</text>
<text x="164.7" y="132.9">12</text>
<text x="164.7" y="136.4">13</text>
<text x="172.5" y="134.2">10_CS_MQSR</text>
<text x="172.5" y="137.8">11_MOSI_CTX1</text>
<text x="219.6" y="134.2">32_OUT1B</text>
<text x="221.3" y="137.8">31_CTX3</text>
<text x="237.6" y="136.4">42</text>
<text x="237.6" y="132.9">43</text>
<text x="164.7" y="139.9">14</text>
<text x="164.7" y="143.5">15</text>
<text x="172.5" y="141.3">12_MISO_MQSL</text>
<text x="221.3" y="141.3">30_CRX3</text>
<text x="237.6" y="143.5">40</text>
<text x="237.6" y="139.9">41</text>
<text x="164.7" y="147">16</text>
<text x="172.5" y="144.8">VBAT</text>
<text x="172.5" y="148.4">3V3</text>
<text x="223" y="148.4">28_RX7</text>
<text x="223" y="144.8">29_TX7</text>
<text x="237.6" y="147">39</text>
<text x="164.7" y="150.5">17</text>
<text x="164.7" y="154.1">18</text>
<text x="172.5" y="151.9">GND</text>
<text x="172.5" y="155.4">PROGRAM</text>
<text x="212.9" y="155.4">26_A12_MOSI1</text>
<text x="214.6" y="151.9">27_A13_SCK1</text>
<text x="237.6" y="154.1">37</text>
<text x="237.6" y="150.5">38</text>
<text x="164.7" y="157.6">19</text>
<text x="164.7" y="161.1">20</text>
<text x="172.5" y="158.9">ON_OFF</text>
<text x="207.8" y="158.9">25_A11_RX6_SDA2</text>
<text x="237.6" y="161.1">35</text>
<text x="237.6" y="157.6">36</text>
<text x="164.7" y="164.6">21</text>
<text x="172.5" y="162.5">13_SCK_CRX1_LED</text>
<text x="172.5" y="166">14_A0_TX3_SPDIF_OUT</text>
<text x="207.8" y="162.5">24_A10_TX6_SCL2</text>
<text x="164.7" y="168.2">22</text>
<text x="164.7" y="171.7">23</text>
<text x="172.5" y="169.5">15_A1_RX3_SPDIF_IN</text>
<text x="172.5" y="173.1">16_A2_RX4_SCL1</text>
<text x="226.4" y="173.1">VUSB</text>
<text x="237.6" y="171.7">34</text>
<text x="164.7" y="175.2">24</text>
<text x="164.7" y="178.8">25</text>
<text x="172.5" y="176.6">17_A3_TX4_SDA1</text>
<text x="208.6" y="175.3">3.6V to 5.5V</text>
<text x="228.1" y="176.6">VIN</text>
<text x="237.6" y="178.8">32</text>
<text x="237.6" y="175.2">33</text>
<text x="164.7" y="182.3">26</text>
<text x="164.7" y="185.8">27</text>
<text x="172.5" y="180.1">18_A4_SDA0</text>
<text x="172.5" y="183.6">19_A5_SCL0</text>
<text x="211.1" y="182.3">max 250mA</text>
<text x="228.1" y="183.6">3V3</text>
<text x="228.1" y="180.1">GND</text>
<text x="237.6" y="185.8">30</text>
<text x="237.6" y="182.3">31</text>
<text x="164.7" y="189.3">28</text>
<text x="172.5" y="187.2">20_A6_TX5_LRCLK1</text>
<text x="172.5" y="190.7">21_A7_RX5_BCLK1</text>
<text x="206.1" y="187.2">23_A9_CRX1_MCLK1</text>
<text x="216.3" y="190.7">22_A8_CTX1</text>
<text x="237.6" y="189.3">29</text>
</g>
<text font-size="2.5" fill="#a54b4b" x="326.3" y="180.6" transform="rotate(-90 326.3 180.6)">MPU6050</text>
<g font-size="2.5" fill="#8d2323">
<text x="322.8" y="230.3" transform="rotate(-90 322.8 230.3)">B</text>
<text x="326.3" y="230.8" transform="rotate(-90 326.3 230.8)">R</text>
<text x="329.8" y="230.8" transform="rotate(-90 329.8 230.8)">W</text>
<text x="375.7" y="230.3" transform="rotate(-90 375.7 230.3)">B</text>
<text x="379.2" y="230.8" transform="rotate(-90 379.2 230.8)">R</text>
<text x="382.8" y="230.8" transform="rotate(-90 382.8 230.8)">W</text>
</g>
<g font-size="2.1" fill="#a54b4b">
<text x="298.6" y="158.7">VCC</text>
<text x="308.5" y="160.4">VCC</text>
<text x="298.1" y="162.2">GND</text>
<text x="298.9" y="165.7">SCL</text>
<text x="308.5" y="167.5">SCL</text>
<text x="308.5" y="164">GND</text>
<text x="298.4" y="172.8">XDA</text>
<text x="298.4" y="169.3">SDA</text>
<text x="308.5" y="171">SDA</text>
<text x="298.2" y="179.9">ADO</text>
<text x="298.9" y="176.3">XCL</text>
<text x="308.5" y="174.5">XDA</text>
<text x="308.5" y="178.1">XCL</text>
<text x="299.2" y="183.4">INT</text>
<text x="308.5" y="181.6">ADO</text>
<text x="308.5" y="185.1">INT</text>
</g>
<text font-size="1.8" x="305.9" y="88.1">GND</text>
<text font-size="1.8" fill="#f00" x="305.9" y="84.6">VCC</text>
<text font-size="1.8" fill="#3c0" x="305.9" y="95.2">SDA</text>
<text font-size="1.8" fill="#09f" x="305.9" y="91.7">SCL</text>
<text font-size="1.8" fill="#999" x="310.8" y="93">BMP 280</text>
<g font-size="1.8" fill="#666">
<text x="305.9" y="98.7">CSB</text>
<text x="305.9" y="102.2">SDO</text>
</g>
<g font-size="1.4" fill="#238d23">
<text x="67.4" y="214.1">G</text>
<text x="71.6" y="210.9">D</text>
<text x="153.8" y="214.1">G</text>
<text x="158" y="210.9">D</text>
<text x="71.6" y="218.3">S</text>
<text x="158" y="218.3">S</text>
<text x="67.4" y="251.1">G</text>
<text x="71.6" y="247.9">D</text>
<text x="153.8" y="251.1">G</text>
<text x="158" y="247.9">D</text>
<text x="71.6" y="255.3">S</text>
<text x="158" y="255.3">S</text>
</g>
</svg>
